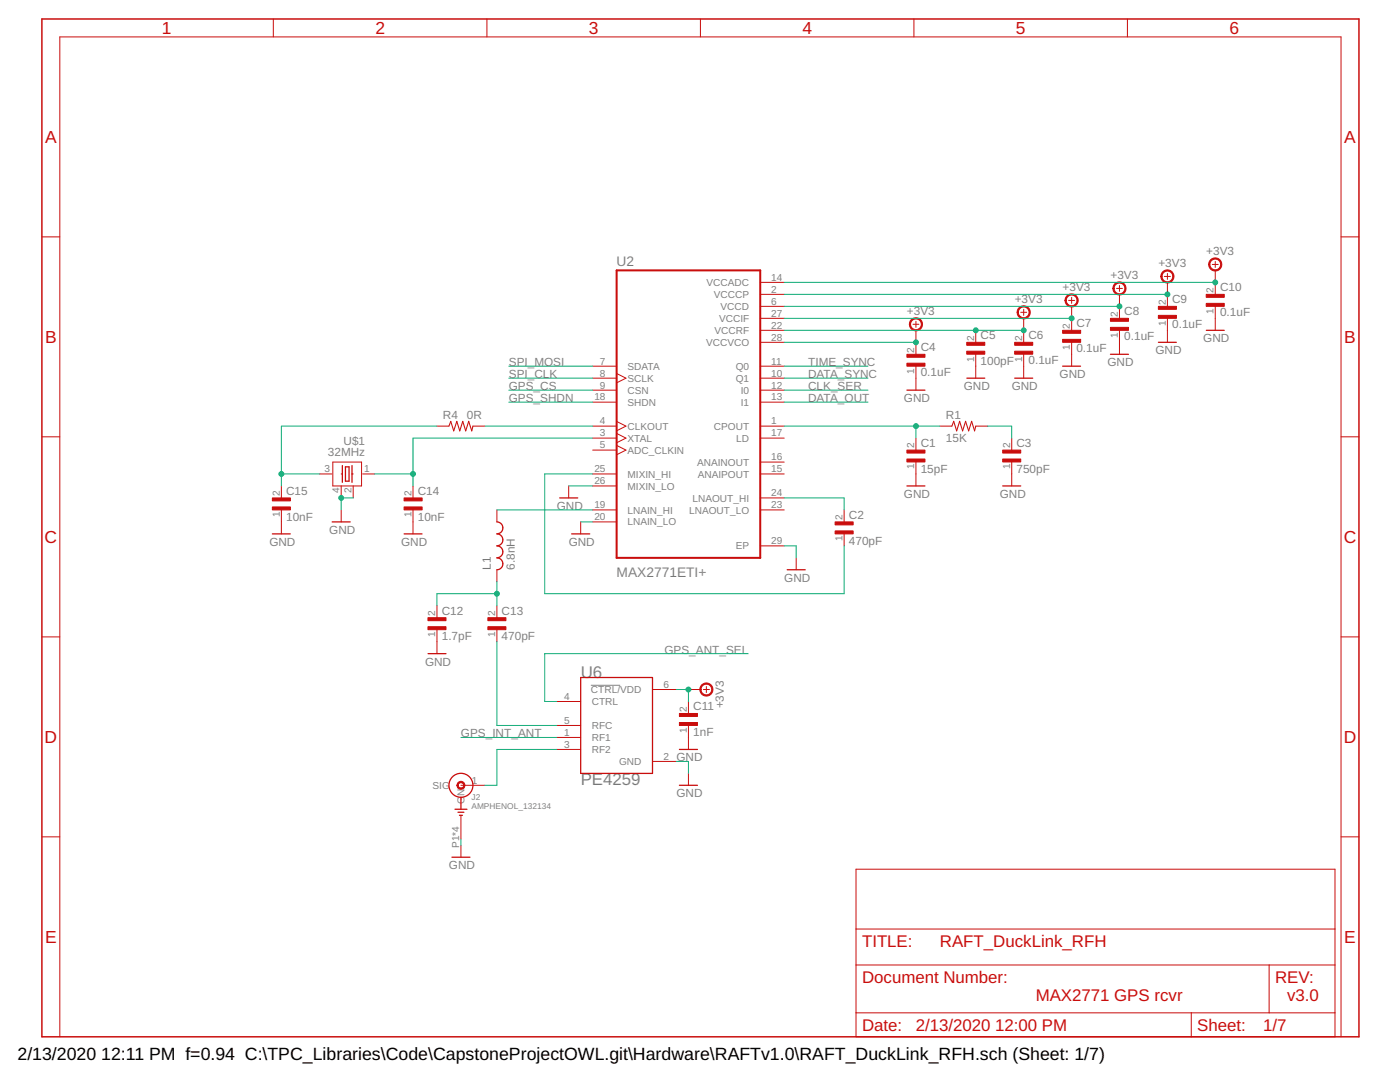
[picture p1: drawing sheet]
<svg xmlns="http://www.w3.org/2000/svg" width="279mm" height="216mm" viewBox="0 0 279 216" stroke-linecap="round" stroke-linejoin="round" font-family="sans-serif">
<path d="M117.9 136.7h5.9" fill="none" stroke="#808080" stroke-width=".2"/>
<path d="M123.1 54h28.6v57.3h-28.6z" fill="none" stroke="#c90d0c" stroke-width=".4"/>
<g fill="none" stroke="#c90d0c" stroke-width=".2">
<path d="M54.5 3.8v3.6M97.2 3.8v3.6M139.8 3.8v3.6M182.4 3.8v3.6M225 3.8v3.6M8.4 47.3h3.5M151.7 56.3h4.8M151.7 58.7h4.8M213.3 59.9h1.2M213.9 59.3v1.2M222.8 57.6h1.2M223.4 57v1.1"/>
<path d="M223.4 58.7v4.8M232.4 55.2h1.2M233 54.6v1.2M233 56.3v4.8M241.9 52.8h1.2M242.5 52.2v1.2M242.5 54v4.7M267.6 47.3h3.6M118.3 77.9h4.8M118.3 75.5h4.8M118.3 73.1h4.8M123.1 74.5l1.8 1-1.8 .9"/>
<path d="M151.7 77.9h4.8M151.7 75.5h4.8M151.7 73.1h4.8M151.7 61.1h4.8M151.7 63.5h4.8M151.7 65.9h4.8M151.7 68.3h4.8M182.2 64.7h1.2M182.8 64.1v1.2M182.8 65.9v4.8M182.8 73.1v4.8M194.7 65.9v2.4"/>
<path d="M194.7 70.7v4.8M203.7 62.3h1.2M204.3 61.7v1.2M204.3 63.5v4.8M204.3 70.7v4.8M213.9 61.1v4.8M213.9 68.3v4.8M223.4 65.9v4.8M233 63.5v4.8M242.5 61.1v4.8M8.4 87.2h3.5M56.2 97v2.4"/>
<path d="M63.8 94.6h2.4M66.4 92.2h5.8v4.8h-5.8zM68.1 94.6h.2M68.1 97v2.4M70.3 94.6h.2M70.5 97v2.4M72.4 94.6h2.4M82.4 97v2.4M87.2 85h2.4M94.4 85h2.4M113.5 97v2.4M118.3 89.8h4.8"/>
<path d="M118.3 85h4.8M118.3 94.6h4.8M118.3 97h4.8M118.3 80.2h4.8M118.3 87.4h4.8M123.1 88.9l1.8 .9-1.8 .9M123.1 84.1l1.8 .9-1.8 1M123.1 86.5l1.8 .9-1.8 .9M151.7 85h4.8M151.7 94.6h4.8M151.7 80.2h4.8M151.7 87.4h4.8"/>
<path d="M151.7 92.2h4.8M151.7 99.4h4.8M182.8 87.4v2.4M182.8 92.2v4.8M187.6 85h2.4M194.7 85h2.4M201.9 87.4v2.4M201.9 92.2v4.8M267.6 87.2h3.6M56.2 101.7v4.8M68.1 101.7v2.4M82.4 101.7v4.8"/>
<path d="M99.2 101.7v2.4M99.2 113.7v2.4M115.9 104.1v2.4M118.3 101.7h4.8M118.3 104.1h4.8M151.7 101.7h4.8M151.7 108.9h4.8M158.9 111.3v2.4M168.5 101.7v2.4M168.5 106.5v2.4M8.4 127.1h3.5M87.2 120.9v2.4"/>
<path d="M87.2 125.6v4.8M99.2 120.9v2.4M99.2 125.6v2.4M111.1 140h4.8M130.2 137.6h4.8M137.4 137.6h2.4M137.4 140v2.4M140.4 137.6h1.2M141 137v1.2M267.6 127.1h3.6M92 156.7h4.8M111.1 144.8h4.8"/>
<path d="M111.1 147.2h4.8M111.1 149.5h4.8M130.2 151.9h4.8M137.4 144.8v4.7M137.4 154.3v2.4M8.4 167h3.5M92 162.7v4.7M92 168.7v2.3M170.8 173.4h95.6v33.5h-95.6zM267.6 167h3.6M170.8 192.6h95.6M170.8 185.4h95.6"/>
<path d="M253.3 192.6v9.5M11.9 206.9v-199.5h255.7v199.5M170.8 202.1h95.6M237.7 202.1v4.8"/>
</g>
<g fill="none" stroke="#c90d0c" stroke-width=".25">
<path d="M181 77.9h3.6M193 75.5h3.5M202.5 75.5h3.6M212.1 73.1h3.5M221.6 70.7h3.6M231.2 68.3h3.6M240.7 65.9h3.6M68.3 92.9v3.3M68.9 93.2h.8v2.8h-.8zM70.3 92.9v3.3M111.7 99.4h3.6M181 97h3.6"/>
<path d="M200.1 97h3.6M54.4 106.5h3.5M66.3 104.1h3.6M80.6 106.5h3.6M99.2 104.1a1.2 1.2 0 0 1 1.2 1.2 1.2 1.2 0 0 1-1.2 1.2 1.2 1.2 0 0 1 1.2 1.2 1.2 1.2 0 0 1-1.2 1.2 1.2 1.2 0 0 1 1.2 1.2 1.2 1.2 0 0 1-1.2 1.2 1.19 1.19 0 0 1 1.2 1.2 1.19 1.19 0 0 1-1.2 1.2M114.1 106.5h3.6M157.1 113.7h3.6M85.4 130.4h3.6M115.9 135.2h14.3v19.1h-14.3zM92 159.1v2.4M135.6 149.5h3.6M135.6 156.7h3.6"/>
<path d="M90.2 171h3.6M90.8 161.5h2.4M91.4 162.1h1.2M91.7 162.7h.6"/>
<circle cx="92" cy="156.7" r="2.39"/>
</g>
<g fill="#c90d0c" stroke="#c90d0c" stroke-width=".2">
<path d="M181.9 63.8a1.31 1.31 0 0 1 2 .2 1.31 1.31 0 0 1-.8 2 1.31 1.31 0 0 1-1.6-1.3h.2a1.08 1.08 0 0 1 1.5-1 1.08 1.08 0 0 1 .3 1.8 1.08 1.08 0 0 1-1.7-.5l-.1-.3h-.2z" fill-rule="evenodd"/>
<path d="M203.4 61.4a1.31 1.31 0 0 1 2 .3 1.31 1.31 0 0 1-.8 1.9 1.31 1.31 0 0 1-1.6-1.3h.2a1.08 1.08 0 0 1 1.5-1 1.08 1.08 0 0 1 .3 1.8 1.08 1.08 0 0 1-1.7-.5l-.1-.3h-.2z" fill-rule="evenodd"/>
<path d="M212.9 59a1.32 1.32 0 0 1 2.1 .3 1.32 1.32 0 0 1-.8 1.9 1.32 1.32 0 0 1-1.7-1.3h.3a1.09 1.09 0 0 1 1.6-.9 1.09 1.09 0 0 1 .1 1.9 1.09 1.09 0 0 1-1.7-.7v-.3h-.3z" fill-rule="evenodd"/>
<path d="M222.5 56.6a1.31 1.31 0 0 1 2.1 .3 1.31 1.31 0 0 1-.8 1.9 1.31 1.31 0 0 1-1.7-1.2h.2a1.07 1.07 0 0 1 1.5-1.1 1.07 1.07 0 0 1 .3 1.8 1.07 1.07 0 0 1-1.7-.5l-.1-.2h-.2z" fill-rule="evenodd"/>
<path d="M232.1 54.2a1.31 1.31 0 0 1 2 .3 1.31 1.31 0 0 1-.8 1.9 1.31 1.31 0 0 1-1.6-1.2h.2a1.07 1.07 0 0 1 1.5-1 1.07 1.07 0 0 1 .3 1.7 1.07 1.07 0 0 1-1.8-.5v-.2h-.2z" fill-rule="evenodd"/>
<path d="M241.6 51.8a1.31 1.31 0 0 1 2.1 .3 1.31 1.31 0 0 1-.8 1.9 1.31 1.31 0 0 1-1.7-1.2h.2a1.07 1.07 0 0 1 1.6-1 1.07 1.07 0 0 1 .2 1.8 1.07 1.07 0 0 1-1.7-.6l-.1-.2h-.2z" fill-rule="evenodd"/>
<path d="M140 136.7a1.31 1.31 0 0 1 2.1 .2 1.31 1.31 0 0 1-.8 1.9 1.31 1.31 0 0 1-1.6-1.2h.2a1.07 1.07 0 0 1 1.6-.9 1.07 1.07 0 0 1 .1 1.8 1.07 1.07 0 0 1-1.7-.6v-.3h-.2z" fill-rule="evenodd"/>
<path d="M91.4 156.2a.8 .8 0 0 1 1.3 .1 .8 .8 0 0 1-.5 1.2 .8 .8 0 0 1-1-.8h.2a.56 .56 0 0 1 .9-.5 .56 .56 0 0 1 .1 1 .56 .56 0 0 1-.9-.3l-.1-.2h-.2z" fill-rule="evenodd"/>
</g>
<g fill="#c90d0c" stroke="#c90d0c" stroke-width=".2">
<path d="M181 72.5h3.6v.6h-3.6z"/>
<path d="M181 70.7h3.6v.6h-3.6z"/>
<path d="M202.5 70.1h3.6v.6h-3.6z"/>
<path d="M202.5 68.3h3.6v.6h-3.6z"/>
<path d="M212.1 67.7h3.6v.6h-3.6z"/>
<path d="M212.1 65.9h3.6v.6h-3.6z"/>
<path d="M221.6 65.3h3.6v.6h-3.6z"/>
<path d="M221.6 63.5h3.6v.6h-3.6z"/>
<path d="M231.2 62.9h3.6v.6h-3.6z"/>
<path d="M231.2 61.1h3.6v.6h-3.6z"/>
<path d="M240.7 60.5h3.6v.6h-3.6z"/>
<path d="M240.7 58.7h3.6v.6h-3.6z"/>
<path d="M192.9 70.1h3.6v.6h-3.6z"/>
<path d="M192.9 68.3h3.6v.6h-3.6z"/>
<path d="M181 91.6h3.6v.6h-3.6z"/>
<path d="M181 89.8h3.6v.6h-3.6z"/>
<path d="M200.1 91.6h3.6v.6h-3.6z"/>
<path d="M200.1 89.8h3.6v.6h-3.6z"/>
<path d="M166.7 105.9h3.6v.6h-3.6z"/>
<path d="M166.7 104.1h3.6v.6h-3.6z"/>
<path d="M135.6 144.2h3.6v.6h-3.6z"/>
<path d="M135.6 142.4h3.6v.6h-3.6z"/>
<path d="M85.4 125.1h3.6v.5h-3.6z"/>
<path d="M85.4 123.3h3.6v.5h-3.6z"/>
<path d="M97.4 125.1h3.6v.5h-3.6z"/>
<path d="M97.4 123.3h3.6v.5h-3.6z"/>
<path d="M80.6 101.2h3.6v.5h-3.6z"/>
<path d="M80.6 99.4h3.6v.5h-3.6z"/>
<path d="M54.4 101.2h3.6v.5h-3.6z"/>
<path d="M54.4 99.4h3.6v.5h-3.6z"/>
</g>
<path d="M89.6 85l.4-.9 .6 1.9 .6-1.9 .6 1.9 .6-1.9 .5 1.9 .6-1.9 .6 1.9 .3-1M190 85l.3-.9 .6 1.9 .6-1.9 .6 1.9 .6-1.9 .6 1.9 .6-1.9 .6 1.9 .2-1" fill="none" stroke="#c90d0c" stroke-width=".21"/>
<path d="M8.4 3.8h262.8v203.1h-262.8z" fill="none" stroke="#c90d0c" stroke-width=".3"/>
<g fill="none" stroke="#0dab76" stroke-width=".2">
<path d="M156.5 58.7h76.5M156.5 56.3h86M101.6 73.1h16.7M101.6 75.5h16.7M101.6 77.9h16.7M156.5 68.3h26.3M156.5 65.9h47.8M156.5 63.5h57.4M156.5 61.1h66.9M156.5 73.1h16.7M156.5 75.5h16.7M156.5 77.9h16.7"/>
<path d="M56.2 94.6h7.6M70.5 99.4h-2.4v2.3M74.8 94.6h7.6M87.2 85h-31v12M96.8 85h21.5M101.6 80.2h16.7M113.5 97h4.8M118.3 94.6h-9.6v23.9h59.8v-9.6M118.3 87.4h-35.9v9.6M156.5 99.4h12v2.3M156.5 85h31.1M156.5 80.2h16.7"/>
<path d="M182.8 85v2.4M197.1 85h4.8v2.4M99.2 118.5h-12v2.4M99.2 101.7h19.1M99.2 116.1v4.8M115.9 104.1h2.4M156.5 108.9h2.4v2.4M99.2 128v16.8h11.9M135 137.6h2.4v2.4M149.3 130.4h-40.6v9.6h2.4M92 147.2h19.1M111.1 149.5h-11.9v7.2h-2.4"/>
<path d="M135 151.9h2.4v2.4M92 167.4v1.3"/>
</g>
<g fill="#0dab76" stroke="#0dab76" stroke-width=".2">
<circle cx="68.1" cy="99.4" r=".49"/>
<circle cx="182.8" cy="85" r=".49"/>
<circle cx="182.8" cy="68.3" r=".49"/>
<circle cx="204.3" cy="65.9" r=".49"/>
<circle cx="194.7" cy="65.9" r=".49"/>
<circle cx="213.9" cy="63.5" r=".49"/>
<circle cx="223.4" cy="61.1" r=".49"/>
<circle cx="233" cy="58.7" r=".49"/>
<circle cx="242.5" cy="56.3" r=".49"/>
<circle cx="137.4" cy="137.6" r=".49"/>
<circle cx="99.2" cy="118.5" r=".49"/>
<circle cx="56.2" cy="94.6" r=".49"/>
<circle cx="82.4" cy="94.6" r=".49"/>
</g>
<g font-size="3.5" fill="#c90d0c">
<text x="32.3" y="6.8">1</text>
<text x="74.9" y="6.8">2</text>
<text x="117.5" y="6.8">3</text>
<text x="160.1" y="6.8">4</text>
<text x="202.8" y="6.8">5</text>
<text x="245.4" y="6.8">6</text>
<text x="9" y="28.5">A</text>
<text x="268.3" y="28.5">A</text>
<text x="9" y="68.5">B</text>
<text x="268.3" y="68.5">B</text>
<text x="8.9" y="108.4">C</text>
<text x="268.2" y="108.4">C</text>
<text x="8.9" y="148.3">D</text>
<text x="268.2" y="148.3">D</text>
<text x="9" y="188.2">E</text>
<text x="268.3" y="188.2">E</text>
</g>
<g font-size="3.5">
<text x="3.5" y="211.4">2/13/2020</text>
<text x="20.2" y="211.4">12:11 PM f=0.94 C:\TPC_Libraries\Code\CapstoneProjectOWL.git\Hardware\RAFTv1.0\RAFT_DuckLink_RFH.sch (Sheet: 1/7)</text>
</g>
<g font-size="3.4" fill="#808080">
<text x="115.9" y="135.2">U6</text>
<text x="115.9" y="156.7">PE4259</text>
</g>
<g font-size="3.4" fill="#c90d0c">
<text x="172" y="189">TITLE:</text>
<text x="187.6" y="189">RAFT_DuckLink_RFH</text>
<text x="172" y="196.1">Document Number:</text>
<text x="254.5" y="196.1">REV:</text>
<text x="206.7" y="199.7">MAX2771 GPS rcvr</text>
<text x="256.9" y="199.7">v3.0</text>
<text x="172" y="205.7">Date:</text>
<text x="182.8" y="205.7">2/13/2020</text>
<text x="198.6" y="205.7">12:00 PM</text>
<text x="238.9" y="205.7">Sheet:</text>
<text x="252.1" y="205.7">1/7</text>
</g>
<g font-size="2.8" fill="#808080">
<text x="123.1" y="53">U2</text>
<text x="123.1" y="115.1">MAX2771ETI+</text>
</g>
<g font-size="2.3" fill="#808080">
<text x="231.2" y="53.4">+3V3</text>
<text x="240.7" y="51">+3V3</text>
<text x="212.1" y="58.1">+3V3</text>
<text x="221.6" y="55.8">+3V3</text>
<text x="243.5" y="58.1">C10</text>
<text x="181" y="62.9">+3V3</text>
<text x="202.5" y="60.5">+3V3</text>
<text x="214.8" y="65.3">C7</text>
<text x="224.4" y="62.9">C8</text>
<text x="233.9" y="65.4">0.1uF</text>
<text x="233.9" y="60.5">C9</text>
<text x="243.5" y="63">0.1uF</text>
<text x="183.7" y="70.1">C4</text>
<text x="195.7" y="67.7">C5</text>
<text x="205.3" y="67.7">C6</text>
<text x="214.8" y="70.2">0.1uF</text>
<text x="224.4" y="67.8">0.1uF</text>
<text x="230.6" y="70.7">GND</text>
<text x="240.1" y="68.3">GND</text>
<text x="101.5" y="73.1">SPI_MOSI</text>
<text x="101.5" y="75.5">SPI_CLK</text>
<text x="101.5" y="77.9">GPS_CS</text>
<text x="161.3" y="73.1">TIME_SYNC</text>
<text x="161.3" y="75.5">DATA_SYNC</text>
<text x="161.3" y="77.9">CLK_SER</text>
<text x="183.7" y="75">0.1uF</text>
<text x="192.4" y="77.9">GND</text>
<text x="195.7" y="72.8">100pF</text>
<text x="201.9" y="77.9">GND</text>
<text x="205.3" y="72.6">0.1uF</text>
<text x="211.5" y="75.5">GND</text>
<text x="221" y="73.1">GND</text>
<text x="88.4" y="83.6">R4</text>
<text x="93.2" y="83.6">0R</text>
<text x="101.5" y="80.2">GPS_SHDN</text>
<text x="161.3" y="80.2">DATA_OUT</text>
<text x="180.4" y="80.2">GND</text>
<text x="188.8" y="83.6">R1</text>
<text x="68.6" y="88.8">U$1</text>
<text x="183.7" y="89.2">C1</text>
<text x="188.8" y="88.1">15K</text>
<text x="202.9" y="89.2">C3</text>
<text x="65.4" y="91">32MHz</text>
<text x="183.7" y="94.3">15pF</text>
<text x="202.9" y="94.3">750pF</text>
<text x="57.1" y="98.8">C15</text>
<text x="83.4" y="98.8">C14</text>
<text x="111.1" y="101.7">GND</text>
<text x="180.4" y="99.4">GND</text>
<text x="199.5" y="99.4">GND</text>
<text x="57.1" y="103.9">10nF</text>
<text x="65.7" y="106.5">GND</text>
<text x="83.4" y="103.9">10nF</text>
<text x="169.4" y="103.5">C2</text>
<text x="53.8" y="108.9">GND</text>
<text x="80" y="108.9">GND</text>
<text x="98" y="113.7" transform="rotate(-90 98 113.7)">L1</text>
<text x="102.7" y="113.7" transform="rotate(-90 102.7 113.7)">6.8nH</text>
<text x="113.5" y="108.9">GND</text>
<text x="169.4" y="108.7">470pF</text>
<text x="156.5" y="116.1">GND</text>
<text x="88.2" y="122.7">C12</text>
<text x="100.1" y="122.7">C13</text>
<text x="88.2" y="127.8">1.7pF</text>
<text x="100.1" y="127.8">470pF</text>
<text x="132.6" y="130.4">GPS_ANT_SEL</text>
<text x="84.8" y="132.8">GND</text>
<text x="138.3" y="141.8">C11</text>
<text x="144.4" y="141.4" transform="rotate(-90 144.4 141.4)">+3V3</text>
<text x="92" y="147.1">GPS_INT_ANT</text>
<text x="138.3" y="146.9">1nF</text>
<text x="135" y="151.9">GND</text>
<text x="135" y="159.1">GND</text>
<text x="89.6" y="173.4">GND</text>
</g>
<g font-size="2" fill="#808080">
<text x="141" y="57.1">VCCADC</text>
<text x="142.5" y="59.5">VCCCP</text>
<text x="153.9" y="56">14</text>
<text x="153.9" y="58.4">2</text>
<text x="242.2" y="58.4" transform="rotate(-90 242.2 58.4)">2</text>
<text x="143.5" y="64.2">VCCIF</text>
<text x="143.8" y="61.9">VCCD</text>
<text x="153.9" y="60.8">6</text>
<text x="153.9" y="63.2">27</text>
<text x="153.9" y="65.6">22</text>
<text x="213.5" y="65.6" transform="rotate(-90 213.5 65.6)">2</text>
<text x="223.1" y="63.2" transform="rotate(-90 223.1 63.2)">2</text>
<text x="232.6" y="65" transform="rotate(-90 232.6 65)">1</text>
<text x="232.6" y="60.8" transform="rotate(-90 232.6 60.8)">2</text>
<text x="242.2" y="62.6" transform="rotate(-90 242.2 62.6)">1</text>
<text x="140.9" y="69">VCCVCO</text>
<text x="142.6" y="66.6">VCCRF</text>
<text x="153.9" y="68">28</text>
<text x="182.5" y="70.4" transform="rotate(-90 182.5 70.4)">2</text>
<text x="194.4" y="68" transform="rotate(-90 194.4 68)">2</text>
<text x="204" y="68" transform="rotate(-90 204 68)">2</text>
<text x="213.5" y="69.8" transform="rotate(-90 213.5 69.8)">1</text>
<text x="223.1" y="67.4" transform="rotate(-90 223.1 67.4)">1</text>
<text x="119.7" y="77.5">9</text>
<text x="119.7" y="75.1">8</text>
<text x="119.7" y="72.7">7</text>
<text x="125.3" y="76.2">SCLK</text>
<text x="125.3" y="73.8">SDATA</text>
<text x="146.8" y="73.8">Q0</text>
<text x="146.8" y="76.2">Q1</text>
<text x="153.9" y="77.5">12</text>
<text x="153.9" y="72.7">11</text>
<text x="153.9" y="75.1">10</text>
<text x="182.5" y="74.5" transform="rotate(-90 182.5 74.5)">1</text>
<text x="194.4" y="72.1" transform="rotate(-90 194.4 72.1)">1</text>
<text x="204" y="72.1" transform="rotate(-90 204 72.1)">1</text>
<text x="118.6" y="79.9">18</text>
<text x="125.3" y="78.6">CSN</text>
<text x="125.3" y="81">SHDN</text>
<text x="147.9" y="78.6">I0</text>
<text x="147.9" y="81">I1</text>
<text x="153.9" y="79.9">13</text>
<text x="119.7" y="89.5">5</text>
<text x="119.7" y="84.7">4</text>
<text x="119.7" y="87.1">3</text>
<text x="125.3" y="85.7">CLKOUT</text>
<text x="125.3" y="88.1">XTAL</text>
<text x="142.5" y="85.7">CPOUT</text>
<text x="146.9" y="88.1">LD</text>
<text x="153.9" y="84.7">1</text>
<text x="153.9" y="87.1">17</text>
<text x="182.5" y="89.5" transform="rotate(-90 182.5 89.5)">2</text>
<text x="201.6" y="89.5" transform="rotate(-90 201.6 89.5)">2</text>
<text x="64.8" y="94.2">3</text>
<text x="72.7" y="94.2">1</text>
<text x="118.6" y="94.2">25</text>
<text x="125.3" y="90.5">ADC_CLKIN</text>
<text x="125.3" y="95.3">MIXIN_HI</text>
<text x="139.1" y="92.9">ANAINOUT</text>
<text x="139.2" y="95.3">ANAIPOUT</text>
<text x="153.9" y="91.9">16</text>
<text x="153.9" y="94.2">15</text>
<text x="182.5" y="93.6" transform="rotate(-90 182.5 93.6)">1</text>
<text x="201.6" y="93.6" transform="rotate(-90 201.6 93.6)">1</text>
<text x="55.8" y="99" transform="rotate(-90 55.8 99)">2</text>
<text x="67.8" y="98.4" transform="rotate(-90 67.8 98.4)">4</text>
<text x="70.2" y="98.4" transform="rotate(-90 70.2 98.4)">2</text>
<text x="82.1" y="99" transform="rotate(-90 82.1 99)">2</text>
<text x="118.6" y="101.4">19</text>
<text x="118.6" y="96.6">26</text>
<text x="125.3" y="97.7">MIXIN_LO</text>
<text x="138.2" y="100.1">LNAOUT_HI</text>
<text x="153.9" y="99">24</text>
<text x="153.9" y="101.4">23</text>
<text x="55.8" y="103.2" transform="rotate(-90 55.8 103.2)">1</text>
<text x="82.1" y="103.2" transform="rotate(-90 82.1 103.2)">1</text>
<text x="118.6" y="103.8">20</text>
<text x="125.3" y="102.5">LNAIN_HI</text>
<text x="125.3" y="104.9">LNAIN_LO</text>
<text x="137.5" y="102.5">LNAOUT_LO</text>
<text x="168.1" y="108" transform="rotate(-90 168.1 108)">1</text>
<text x="168.1" y="103.8" transform="rotate(-90 168.1 103.8)">2</text>
<text x="146.9" y="109.6">EP</text>
<text x="153.9" y="108.6">29</text>
<text x="86.9" y="122.9" transform="rotate(-90 86.9 122.9)">2</text>
<text x="98.8" y="122.9" transform="rotate(-90 98.8 122.9)">2</text>
<text x="86.9" y="127.1" transform="rotate(-90 86.9 127.1)">1</text>
<text x="98.8" y="127.1" transform="rotate(-90 98.8 127.1)">1</text>
<text x="132.4" y="137.3">6</text>
<text x="112.6" y="139.6">4</text>
<text x="117.9" y="138.3">CTRL/VDD</text>
<text x="118.1" y="140.7">CTRL</text>
<text x="137.1" y="142" transform="rotate(-90 137.1 142)">2</text>
<text x="112.6" y="144.4">5</text>
<text x="112.6" y="146.8">1</text>
<text x="112.6" y="149.2">3</text>
<text x="118.1" y="145.5">RFC</text>
<text x="118.1" y="147.9">RF1</text>
<text x="137.1" y="146.2" transform="rotate(-90 137.1 146.2)">1</text>
<text x="118.1" y="150.3">RF2</text>
<text x="123.5" y="152.6">GND</text>
<text x="132.4" y="151.6">2</text>
<text x="86.3" y="157.4">SIG</text>
<text x="92.7" y="160.5" transform="rotate(-90 92.7 160.5)">GND</text>
<text x="94.2" y="156.4">1</text>
<text x="91.7" y="169.2" transform="rotate(-90 91.7 169.2)">P1*4</text>
</g>
<g font-size="1.7" fill="#808080">
<text x="94.1" y="161.5">AMPHENOL_132134</text>
<text x="94.1" y="159.7">J2</text>
</g>
</svg>
